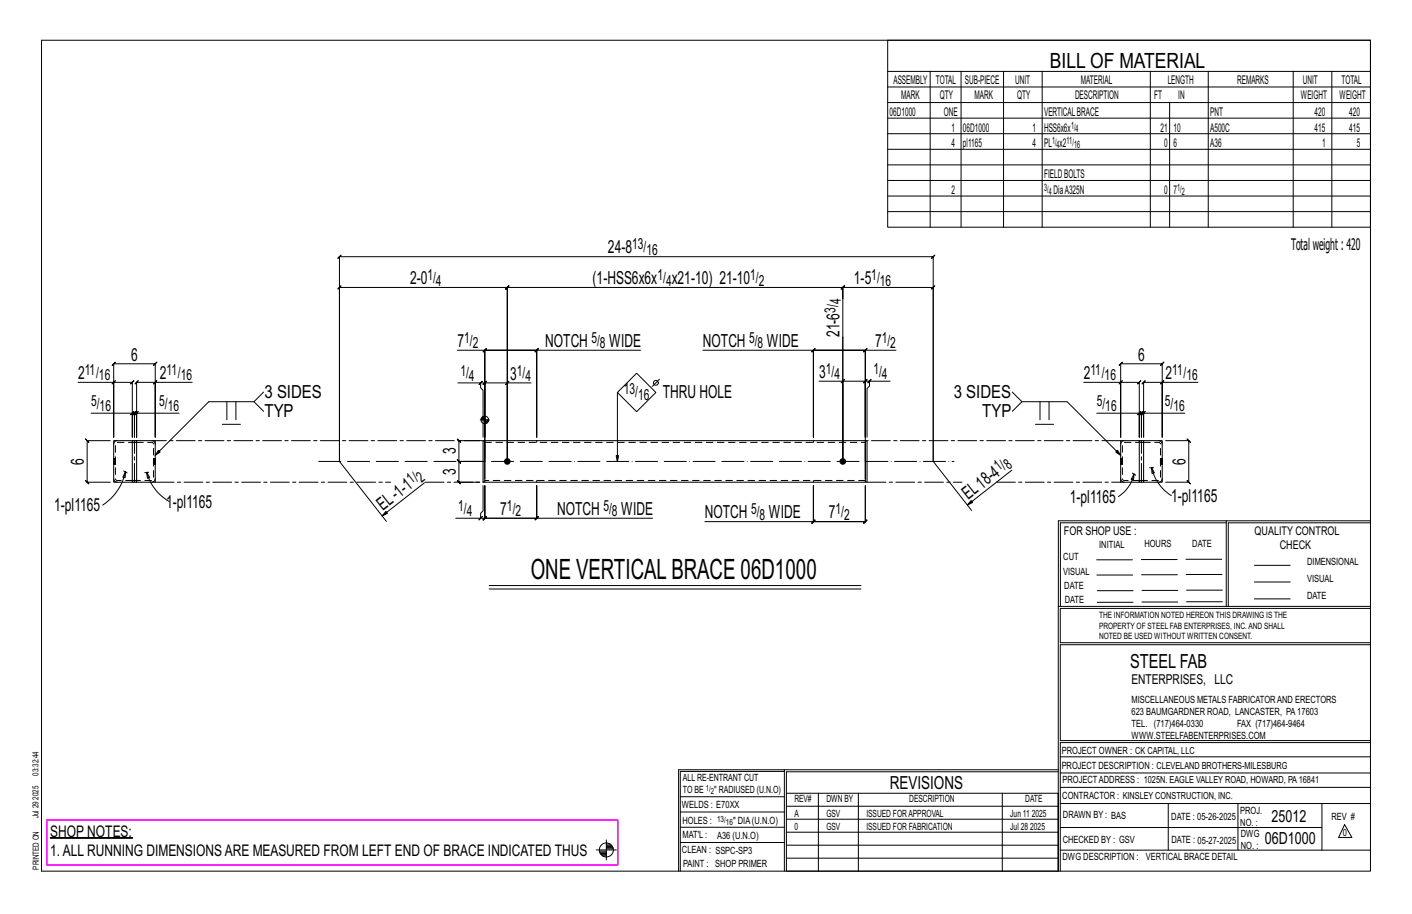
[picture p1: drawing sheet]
<svg xmlns="http://www.w3.org/2000/svg" width="432mm" height="279mm" viewBox="0 0 432 279" stroke-linecap="round" stroke-linejoin="round" font-family="sans-serif">
<g fill="#000" stroke="#000" stroke-width=".31">
<path d="M15.4 256.1h25.2v.1h-25.2z"/>
<circle cx="155.1" cy="141.1" r=".86"/>
<circle cx="257.7" cy="141.1" r=".86"/>
</g>
<g fill="none" stroke="#000" stroke-width=".31">
<path d="M12.7 12.3h406.4v254h-406.4zM271.5 12.3h147.6v57.2h-147.6zM271.5 21.8h147.6M271.5 26.6h147.6M271.5 31.4h147.6M271.5 36.1h147.6M284.5 21.8v47.7M293.9 21.8v47.7M306.9 21.8v47.7M318.7 21.8v47.7M351.8 21.8v47.7M357.7 31.4v38.1"/>
<path d="M369.5 21.8v47.7M395.5 21.8v47.7M407.3 21.8v47.7M271.5 40.9h147.6M271.5 45.6h147.6M271.5 50.4h147.6M271.5 55.2h147.6M271.5 59.9h147.6M271.5 64.7h147.6M257.7 91.3v49.8v-24.6h-7.2M23.9 116.9h10.9v16.7v-22.4l-.5 .5 1-1-.5 .5h12.7l-.5 .5 1-1-.5 .5v22.4v-16.7h11.3M34.8 116.9l-.5 .5 1-1z"/>
<path d="M34.8 116.9h5.7l-.5 .5 1-1-.5 .5v16.7v-7.3h-12.6M47.5 116.9h-5.7l.5-.5-1 1 .5-.5v16.7v-7.3h13M48 116.4l-1 1zM80.6 119.9l-2.9 2.9h-13.9l-16.3 16.4 .9-1.5 .6 .5-1.5 1M139.9 107.1h8.4v26.5v-26.5M140 117h7v1.5l.7 .8v14.3M146.5 117.5l1-1zM147 117h1.3l-.5 .5 1-1-.5 .5v16.6M148.3 107.1l-.5 .5 1-1zM148.3 107.1l.5-.5-1 1zM154.6 117.5l1-1zM155.1 117h-6.8l.5-.5-1 1 .5-.5v24.1"/>
<path d="M162.4 117h-7.3v24.1M164.1 107.1l.5-.5-1 1zM164.1 107.1h-15.8h15.8l-.5 .5 1-1-.5 .5v26.5v-26.5h31.8M188.8 120l5.9-5.9 5.9 5.9-5.9 5.9zM188.8 120v21.1l-.4-1.8h.8l-.4 1.8M201.7 115.9l-2.2 2.2M215 107.1h33.7v26.5v-26.5l-.5 .5 1-1-.5 .5h15.9h-15.9M249.2 106.6l-1 1zM257.2 117l1-1zM257.7 103.1v38zM257.7 116.5h6.9l-.5 .5 1-1-.5 .5v24.6M264.6 107.1l.5-.5-1 1z"/>
<path d="M264.6 107.1l-.5 .5 1-1zM264.6 107.1v26.5v-26.5h9.4M265.9 116.5l.5-.5-1 1zM265.9 116.5h-1.3l.5-.5-1 1 .5-.5v17.1M272.2 116.5h-6.3v1.5l-.8 .8v14.8M309.6 119.9l2.9 2.9h13.8l16.4 16.4-1.5-1 .5-.5 1 1.5M331.4 116.9h11.3v16.7v-22.4l-.5 .5 1-1-.5 .5h12.7l-.5 .5 1-1-.5 .5v22.4v-16.7h10.9M342.7 116.9l.5-.5-1 1zM342.7 116.9h5.7l-.5 .5 1-1-.5 .5v16.7v-7.3h-13M355.4 116.9l.5-.5-1 1zM355.4 116.9h-5.7l.5-.5-1 1 .5-.5v16.7v-7.3h12.6M33.7 134.7h-7l-.5-.5 1 1-.5-.5v12.7l-.5-.5 1 1-.5-.5h7"/>
<path d="M40 126.8l1-1zM40.5 126.3h.6l-.5 .5 1-1-.5 .5v7.3v-7.3l-.5 .5 1-1-.5 .5h.7M41.8 126.3l.5-.5-1 1zM68 129.7h5.5M69.4 122.8v5.5M72.1 122.8v5.5M77.7 122.8l2.9 2.9M146.7 134.7h-6.4l-.5-.5 1 1-.5-.5v6.4l-.5-.5 1 1-.5-.5h8h-8l-.5-.5 1 1-.5-.5v6.3l-.5-.5 1 1-.5-.5h6.4M146.9 128.4h2.8M147.2 127.9v.5M147.4 127.6v.8M147.6 127.4v1"/>
<path d="M147.8 127.3v1.1M148 127.2v1.2M148.3 127v13M148.5 128.4v1.1M148.7 128.4v1M148.9 128.4v.9M149.1 128.4v.8M149.3 128.4v.4M312.5 122.8l-2.9 2.9M316.7 129.7h5.5M318 122.8v5.5M320.8 122.8v5.5"/>
<path d="M348.4 126.3l-.5 .5 1-1zM348.4 126.3h.7l-.5 .5 1-1-.5 .5v7.3v-7.3l-.5 .5 1-1-.5 .5h.6M349.7 126.3l.5-.5-1 1zM356.5 134.7h7l-.5-.5 1 1-.5-.5v12.7l-.5-.5 1 1-.5-.5h-7M37.9 143.9l.5 .4M38.4 144.3l-.1 1.8-.8-.2zM38.4 144.3a16 16 0 0 1-7 10.1M38.4 144.3l.5 .3M44.9 144.4l.9 1.6-.7 .2zM44.9 144.4a14.7 14.7 0 0 0 6.8 8.9M44.9 144.4h-.6M45.5 144.4h-.6"/>
<path d="M103.8 141.1v-62.6l-.5 .5 1-1-.5 .5h181.6l-.5 .5 1-1-.5 .5v62.6M103.8 141.1v-53.2l-.5 .5 1-1-.5 .5h51.3l-.5 .5 1-1-.5 .5v53.2v-53.2l-.5 .5 1-1-.5 .5h102.6l-.5 .5 1-1-.5 .5v3.4v-3.4l-.5 .5 1-1-.5 .5h27.7l-.5 .5 1-1-.5 .5v53.2M103.8 141.1l14.4 18.3M129.8 147.6l-12.9 10.1 1.1-1.4 .5 .6-1.6 .8M146.5 158.9l1-1zM147.7 148.5v7.7l-.7 .7v1.5h-7.6M148.3 148.5v9.9l-.5 .5 1-1-.5 .5h15.8l-.5 .5 1-1-.5 .5v-9.9v9.9h35.4M148.3 148.5v9.9l-.5 .5 1-1-.5 .5h15.8M148.3 148.5v9.9l.5-.5-1 1 .5-.5h-1.3M163.6 158.9l1-1zM215.6 159.5h33.1v-11v11l-.5 .5 1-1-.5 .5h15.9l-.5 .5 1-1-.5 .5v-11v11l.5-.5-1 1 .5-.5h-15.9M249.2 159l-1 1z"/>
<path d="M285.4 141.1l11.7 15M309.4 143.7l-13.6 10.7 1.2-1.4 .4 .6-1.6 .8M346.3 144.6l.5 .3M346.8 144.9l-.2 1.8-.7-.2zM346.8 144.9a10.9 10.9 0 0 1-4.8 6.9M346.8 144.9l.5 .4M351.6 142.9l.6 .1M352.2 143l.8 1.5-.7 .3zM352.2 143a13.7 13.7 0 0 0 6 8.5M352.2 143h.6M375 159.8h-50.7v25.6M375 159.2h-51.3l-.1 107.1"/>
<path d="M419.1 159.2h-44.1v26.2M419.1 159.8h-43.5v25.6M149.6 179h113.7M335.4 171.1h10.9M335.4 175.8h11M349 171h11M349.1 175.7h11M362.7 171h10.9M362.7 175.6h11M383.6 172.8h11M383.6 177.9h11M149.6 180.1h113.7"/>
<path d="M323.7 185.4h95.4M335.5 184.1h11M335.5 180.6h11M349.2 184h11M349.2 180.5h11M362.9 180.4h10.9M362.9 184h10.9M383.6 183.1h11M419.1 186h-94.9v10.5h94.9M419.1 197.1h-94.9v29.3h94.9v.6h-94.9v39.3M239.9 235.8h-31.9v30.5M239.9 235.3h-32.4v31"/>
<path d="M323.6 235.3h-83.7v31M323.6 235.9h-83.1v6.6M324.2 236.3h94.9M324.2 231.4h94.9M182.4 259.8h6.1M185.4 256.8v6.1M185.4 258.7h1.9M185.4 258.4h1.6M185.4 259.5h2.1M185.4 259.1h2M185.4 258h1.2M208 252.9h31.9"/>
<path d="M208 257.5h31.9M208 243.6h31.9M208 248.2h31.9M240.5 242.5h83.1v23.8h-83.1zM240.5 258.4h83.1M240.5 254.4h83.1M240.5 250.4h83.1M240.5 246.5h83.1M250.3 242.5v23.8M262.5 242.5v23.8M306.5 242.5v23.8M324.2 253h80.1"/>
<path d="M324.2 245.6h94.9M324.2 259.9h94.9M324.2 240.7h94.9M357.3 245.6v14.3M378.6 245.6v14.3M404.3 245.6v14.3M411.2 252.1l2.2 3.9h-4zM183.3 260.2h2.1M183.4 260.5h2M183.5 260.9h1.9M183.8 261.3h1.6M184.3 261.6h1.1"/>
<path d="M240.5 262.3h83.1"/>
<circle cx="200.6" cy="117" r=".74"/>
<circle cx="148.3" cy="128.4" r="1.16"/>
<circle cx="185.4" cy="259.8" r="2.14"/>
</g>
<path d="M14.3 250.7h174.6v13.7h-174.6z" fill="none" stroke="#f0f" stroke-width=".5"/>
<g fill="none" stroke="#000" stroke-width=".32">
<path d="M34.8 134.7h5.7v12.7h-5.7zM40.5 134.7h1.2M41.7 135.2h.1M41.8 134.7h5.7v12.7h-5.7zM41.8 134.7l-.1 .5h-1.2M147.7 134.7h.6v12.7h-.6zM148.3 135.8v10.5M148.3 134.7h116.3M264.6 135.8v10.5M264.6 134.7h.5v12.7h-.5zM342.7 134.7h5.7v12.7h-5.7zM348.4 134.7h.1"/>
<path d="M348.5 135.2h1.2M349.7 134.7h5.7v12.7h-5.7zM349.7 134.7h-1.2l-.1 .5M34.8 141.9h.1M34.8 140.2h.1M35.3 141.9h.1M35.3 140.2h.1M40.5 147.4h1.3M40.5 146.9h1.2M41.8 146.9l-.1 .5M46.9 141.9h.1M46.9 140.2h.1"/>
<path d="M47.5 141.9h.1M47.5 140.2h.1M148.3 147.4h116.3M342.7 141.9h.1M342.7 140.2h.1M343.2 141.9h.1M343.2 140.2h.1M348.4 146.9h1.3M348.5 146.9l-.1 .5M348.5 147.4h1.2M354.9 141.9h.1M354.9 140.2h.1"/>
<path d="M355.4 141.9h.1M355.4 140.2h.1"/>
</g>
<g fill="none" stroke="#000" stroke-width=".31" stroke-dasharray="2 1.4">
<path d="M35.8 134.7a1.06 1.06 0 0 0-1 1.1M41.8 135.2h4.6l.4 .2 .1 .4v10.8l-.5 .3h-4.6M47.5 135.8a1.06 1.06 0 0 0-1.1-1.1M148.3 135.2h116.3M164.1 134.7v.5M248.7 135.2v-.5M343.8 134.7a1.06 1.06 0 0 0-1.1 1.1M349.7 135.2h4.7l.3 .2 .2 .4-.1 10.8-.4 .3h-4.7M355.4 135.8a1.06 1.06 0 0 0-1-1.1M34.8 140.7h.5v.4h-.5zM34.8 140.7v-.3h.5v.3M34.8 140.4v-.1h.5v.1"/>
<path d="M34.8 140.3v-.1M34.8 141.9h.1M34.8 141.7v.2h.5M34.8 141.4v.3h.5v.2M34.8 141.1v.3h.5v.3M34.8 146.3a1.06 1.06 0 0 0 1 1.1M34.8 141.9h.5M35.3 140.2h-.5M35.3 140.2v.1M35.3 141.1v.3M40.5 146.9h-4.7l-.3-.2-.2-.4v-10.7l.5-.4h4.7M46.4 147.4a1.06 1.06 0 0 0 1.1-1.1"/>
<path d="M46.9 141.1h.6v.3h-.6zM46.9 141.9h.1M46.9 141.1v-.4M46.9 141.9h.6M47.5 140.2h-.6M47.5 141.4v.3h-.6v-.3M47.5 141.7v.2h-.6v-.2M47.5 141.9h.1M47.5 140.2v.1M47.5 140.4v-.1l-.6-.1M47.5 140.7v-.3h-.6v-.1M47.5 141.1v-.4h-.6v-.3"/>
<path d="M164.1 146.9v.5M248.7 147.4v-.5M264.6 146.9h-116.3M342.7 140.7h.6v.4h-.6zM342.7 140.7v-.3h.6v.3M342.7 140.4v-.1h.6v.1M342.7 140.3v-.1M342.7 141.9h.1M342.7 141.7v.2h.6M342.7 141.4v.3h.6v.2M342.7 141.1v.3h.6v.3M342.7 146.3a1.06 1.06 0 0 0 1.1 1.1"/>
<path d="M342.7 141.9h.5M343.2 140.2h-.5M343.3 140.2v.1M343.3 141.1v.3M348.4 146.9h-4.6l-.4-.2-.2-.4 .1-10.7 .5-.4h4.6M354.4 147.4a1.06 1.06 0 0 0 1-1.1M354.9 141.1h.5v.3h-.5zM354.9 141.9h.1M354.9 141.1v-.4M354.9 141.9h.5M355.4 140.2h-.5M355.4 141.4v.3h-.5v-.3"/>
<path d="M355.4 141.7v.2h-.5v-.2M355.4 141.9h.1M355.4 140.2v.1M355.4 140.4v-.1l-.5-.1M355.4 140.7v-.3h-.5v-.1M355.4 141.1v-.4h-.5v-.3"/>
</g>
<path d="M97.5 141.1h194.2" fill="none" stroke="#000" stroke-width=".31" stroke-dasharray="6.8 1 0 1"/>
<path d="M147.7 134.7h-100.2M342.7 134.7h-77.6M41.1 147.4v-12.7M47.5 147.4h72M130 147.4h17.7M265.1 147.4h29.1M304.7 147.4h38M349.1 147.4v-12.7" fill="none" stroke="#000" stroke-width=".31" stroke-dasharray="5.8 1 1 1"/>
<text font-size="8.6" x="162.3" y="177">ONE VERTICALBRACE 06D1000</text>
<text font-size="6.4" x="321.1" y="20.7">BILL OF MATERIAL</text>
<text font-size="5.9" x="345.6" y="204.1">STEEL FAB</text>
<g font-size="5.5">
<text x="185.9" y="77.5">24-8</text>
<text x="125.4" y="86.9">2-0</text>
<text x="181.2" y="86.9">(1-HSS6x6x</text>
<text x="205.4" y="86.9">x21-10) 21-10</text>
<text x="261.1" y="86.9">1-5</text>
<text x="139.9" y="106.1">7</text>
<text x="166.7" y="106.1">NOTCH</text>
<text x="186.3" y="106.1">WIDE</text>
<text x="215" y="106.1">NOTCH</text>
<text x="234.5" y="106.1">WIDE</text>
<text x="256.7" y="103.1" transform="rotate(-90 256.7 103.1)">21-6</text>
<text x="267.6" y="106.1">7</text>
<text x="40.1" y="110.2">6</text>
<text x="348" y="110.2">6</text>
<text x="23.9" y="115.9">2</text>
<text x="48.9" y="115.9">2</text>
<text x="156" y="116.1">3</text>
<text x="250.5" y="115.5">3</text>
<text x="331.4" y="115.9">2</text>
<text x="356.4" y="115.9">2</text>
<text x="80.9" y="121.8">3 SIDES</text>
<text x="202.7" y="121.7">THRU HOLE</text>
<text x="291.6" y="121.8">3 SIDES</text>
<text x="80.9" y="127.3">TYP</text>
<text x="300.4" y="127.3">TYP</text>
<text x="25.7" y="142.1" transform="rotate(-90 25.7 142.1)">6</text>
<text x="139.3" y="138.9" transform="rotate(-90 139.3 138.9)">3</text>
<text x="362.5" y="142.1" transform="rotate(-90 362.5 142.1)">6</text>
<text x="139.3" y="145.3" transform="rotate(-90 139.3 145.3)">3</text>
<text x="50.8" y="155.1">1-pl1165</text>
<text x="296" y="153" transform="rotate(-38 296 153)">EL18-4</text>
<text x="327.1" y="153.7">1-pl1165</text>
<text x="358.2" y="153.5">1-pl1165</text>
<text x="16.5" y="156.3">1-pl1165</text>
<text x="117.1" y="156.3" transform="rotate(-38 117.1 156.3)">EL-1-1</text>
<text x="153" y="157.4">7</text>
<text x="170.4" y="157.4">NOTCH</text>
<text x="189.9" y="157.4">WIDE</text>
<text x="215.6" y="158.5">NOTCH</text>
<text x="235.1" y="158.5">WIDE</text>
<text x="253.5" y="158.5">7</text>
<text x="272.2" y="241.1">REVISIONS</text>
</g>
<g font-size="5.1">
<text x="388.9" y="251.3">25012</text>
<text x="386.8" y="258.1">06D1000</text>
</g>
<g font-size="4.9">
<text x="394.8" y="76.4">Totalweight : 420</text>
<text x="15.4" y="255.8">SHOP NOTES:</text>
<text x="15.4" y="261.6">1.ALL RUNNING DIMENSIONSARE MEASURED FROM LEFT END OF BRACE INDICATED THUS</text>
</g>
<g font-size="4.7">
<text x="193.3" y="76.2">13/</text>
<text x="197.7" y="77.9">16</text>
<text x="130.7" y="85.6">1/</text>
<text x="133.3" y="87.3">4</text>
<text x="201.1" y="85.6">1/</text>
<text x="203.7" y="87.3">4</text>
<text x="229.4" y="85.6">1/</text>
<text x="232" y="87.3">2</text>
<text x="266.5" y="85.6">1/</text>
<text x="269.1" y="87.3">16</text>
<text x="255.5" y="95.7" transform="rotate(-90 255.5 95.7)">3/</text>
<text x="257.2" y="93.1" transform="rotate(-90 257.2 93.1)">4</text>
<text x="141.9" y="104.8">1/</text>
<text x="144.6" y="106.5">2</text>
<text x="180.9" y="104.8">5/</text>
<text x="183.5" y="106.5">8</text>
<text x="229.1" y="104.8">5/</text>
<text x="231.7" y="106.5">8</text>
<text x="269.6" y="104.8">1/</text>
<text x="272.3" y="106.5">2</text>
<text x="25.9" y="114.6">11/</text>
<text x="30.3" y="116.3">16</text>
<text x="50.9" y="114.6">11/</text>
<text x="55.3" y="116.3">16</text>
<text x="140.8" y="114.8">1/</text>
<text x="143.4" y="116.5">4</text>
<text x="158.1" y="114.8">1/</text>
<text x="160.7" y="116.5">4</text>
<text x="252.5" y="114.3">1/</text>
<text x="255.2" y="116">4</text>
<text x="267.1" y="114.3">1/</text>
<text x="269.7" y="116">4</text>
<text x="333.5" y="114.6">11/</text>
<text x="337.8" y="116.3">16</text>
<text x="358.5" y="114.6">11/</text>
<text x="362.8" y="116.3">16</text>
<text x="27.9" y="124.1">5/</text>
<text x="30.5" y="125.7">16</text>
<text x="48.7" y="124.1">5/</text>
<text x="51.3" y="125.7">16</text>
<text x="190.8" y="120.5">13/</text>
<text x="195.1" y="122.2">16</text>
<text x="335.4" y="124.1">5/</text>
<text x="338" y="125.7">16</text>
<text x="356.2" y="124.1">5/</text>
<text x="358.8" y="125.7">16</text>
<text x="308.5" y="143.7" transform="rotate(-38 308.5 143.7)">8</text>
<text x="125.8" y="147.9" transform="rotate(-38 125.8 147.9)">1/</text>
<text x="128.9" y="147.5" transform="rotate(-38 128.9 147.5)">2</text>
<text x="305.4" y="144" transform="rotate(-38 305.4 144)">1/</text>
<text x="140.1" y="156.2">1/</text>
<text x="142.7" y="157.8">4</text>
<text x="155" y="156.2">1/</text>
<text x="157.7" y="157.8">2</text>
<text x="184.5" y="156.2">5/</text>
<text x="187.1" y="157.8">8</text>
<text x="229.7" y="157.2">5/</text>
<text x="232.3" y="158.9">8</text>
<text x="255.5" y="157.2">1/</text>
<text x="258.1" y="158.9">2</text>
</g>
<text font-size="4.2" x="346" y="209.1">ENTERPRISES, LLC</text>
<g font-size="3.7">
<text x="273.2" y="25.6">ASSEMBLY</text>
<text x="286.2" y="25.6">TOTAL</text>
<text x="295.1" y="25.6">SUB-PIECE</text>
<text x="310.4" y="25.6">UNIT</text>
<text x="330.5" y="25.6">MATERIAL</text>
<text x="357.1" y="25.6">LENGTH</text>
<text x="378.3" y="25.6">REMARKS</text>
<text x="398.4" y="25.6">UNIT</text>
<text x="410.2" y="25.6">TOTAL</text>
<text x="272.1" y="35.5">06D1000</text>
<text x="275.6" y="30.4">MARK</text>
<text x="287.4" y="30.4">QTY</text>
<text x="288.6" y="35.5">ONE</text>
<text x="298" y="30.4">MARK</text>
<text x="311" y="30.4">QTY</text>
<text x="319.3" y="35.5">VERTICALBRACE</text>
<text x="328.7" y="30.4">DESCRIPTION</text>
<text x="353" y="30.4">FT</text>
<text x="360.3" y="30.4">IN</text>
<text x="370.1" y="35.5">PNT</text>
<text x="397.8" y="30.4">WEIGHT</text>
<text x="402" y="35.5">420</text>
<text x="409.6" y="30.4">WEIGHT</text>
<text x="412.6" y="35.5">420</text>
<text x="290.9" y="40.2">1</text>
<text x="294.5" y="40.2">06D1000</text>
<text x="315.8" y="40.2">1</text>
<text x="319.3" y="40.2">HSS6x6x</text>
<text x="354.9" y="40.2">21</text>
<text x="358.9" y="40.2">10</text>
<text x="370.1" y="40.2">A500C</text>
<text x="402" y="40.2">415</text>
<text x="412.6" y="40.2">415</text>
<text x="290.9" y="45">4</text>
<text x="294.5" y="45">pl1165</text>
<text x="315.8" y="45">4</text>
<text x="319.3" y="45">PL x2</text>
<text x="356" y="45">0</text>
<text x="358.9" y="45">6</text>
<text x="370.1" y="45">A36</text>
<text x="404.3" y="45">1</text>
<text x="415" y="45">5</text>
<text x="290.9" y="59.3">2</text>
<text x="319.3" y="54.5">FIELDBOLTS</text>
<text x="322.2" y="59.3">DiaA325N</text>
<text x="356" y="59.3">0</text>
<text x="358.9" y="59.3">7</text>
<text x="325.3" y="163.4">FOR SHOP USE :</text>
<text x="383.7" y="163.4">QUALITY CONTROL</text>
<text x="391.4" y="167.8">CHECK</text>
</g>
<g font-size="3.1">
<text x="327.5" y="39.4">1/</text>
<text x="328.9" y="40.5">4</text>
<text x="321.7" y="44.1">1/</text>
<text x="323.1" y="45.3">4</text>
<text x="326.1" y="44.1">11/</text>
<text x="328.5" y="45.3">16</text>
<text x="319.3" y="58.4">3/</text>
<text x="320.7" y="59.5">4</text>
<text x="360" y="58.4">1/</text>
<text x="361.4" y="59.5">2</text>
<text x="336.2" y="167.4">INITIAL</text>
<text x="350" y="167.1">HOURS</text>
<text x="364.6" y="167.2">DATE</text>
<text x="325.2" y="171.3">CUT</text>
<text x="399.8" y="172.8">DIMENSIONAL</text>
<text x="325.1" y="175.8">VISUAL</text>
<text x="399.8" y="177.9">VISUAL</text>
<text x="325.5" y="180">DATE</text>
<text x="325.7" y="184.4">DATE</text>
<text x="399.8" y="183.1">DATE</text>
<text x="346" y="215">MISCELLANEOUS METALS FABRICATORAND ERECTORS</text>
<text x="346" y="218.6">623 BAUMGARDNER ROAD, LANCASTER, PA17603</text>
<text x="346" y="225.8">WWW.STEELFABENTERPRISES.COM</text>
<text x="346" y="222.2">TEL. (717)464-0330</text>
<text x="378.3" y="222.2">FAX (717)464-9464</text>
<text x="324.7" y="230.5">PROJECT OWNER : CK CAPITAL, LLC</text>
<text x="208.8" y="238.8">ALL RE-ENTRANT CUT</text>
<text x="324.7" y="235.1">PROJECT DESCRIPTION : CLEVELAND BROTHERS-MILESBURG</text>
<text x="324.9" y="239.5">PROJECTADDRESS : 1025N. EAGLE VALLEY ROAD, HOWARD, PA16841</text>
<text x="208.8" y="242.5">TO BE</text>
<text x="218.4" y="242.5">&quot; RADIUSED (U.N.O)</text>
<text x="242.9" y="245.3">REV#</text>
<text x="252.7" y="245.3">DWN BY</text>
<text x="278.1" y="245.3">DESCRIPTION</text>
<text x="313.5" y="245.3">DATE</text>
<text x="324.9" y="244.2">CONTRACTOR : KINSLEY CONSTRUCTION, INC.</text>
<text x="208.5" y="247">WELDS : E70XX</text>
<text x="208.7" y="251.7">HOLES :</text>
<text x="224.2" y="251.8">&quot; DIA(U.N.O)</text>
<text x="242.9" y="249.9">A</text>
<text x="252.7" y="249.9">GSV</text>
<text x="264.9" y="249.9">ISSUED FORAPPROVAL</text>
<text x="309" y="249.9">Jun 11</text>
<text x="315.5" y="249.9">2025</text>
<text x="325.1" y="250">DRAWN BY : BAS</text>
<text x="358.2" y="250.5">DATE : 05-26-2025</text>
<text x="379.3" y="248.9">PROJ.</text>
<text x="407.2" y="250.5">REV #</text>
<text x="208.7" y="256.3">MAT'L :</text>
<text x="219.3" y="256.4">A36 (U.N.O)</text>
<text x="242.9" y="253.8">0</text>
<text x="252.7" y="253.8">GSV</text>
<text x="264.9" y="253.8">ISSUED FOR FABRICATION</text>
<text x="309" y="253.8">Jul 28</text>
<text x="315" y="253.8">2025</text>
<text x="325" y="257.6">CHECKED BY : GSV</text>
<text x="358.3" y="257.7">DATE : 05-27-2025</text>
<text x="379.3" y="252.5">NO. :</text>
<text x="379.5" y="255.9">DWG</text>
<text x="410.6" y="255.5">0</text>
<text x="208.6" y="260.7">CLEAN : SSPC-SP3</text>
<text x="324.9" y="262.9">DWG DESCRIPTION :</text>
<text x="350.4" y="263">VERTICAL BRACE DETAIL</text>
<text x="379.5" y="259.5">NO. :</text>
<text x="208.9" y="265">PAINT : SHOP PRIMER</text>
</g>
<g font-size="2.7">
<text x="336.1" y="189">THE INFORMATION NOTED HEREON THIS DRAWING IS THE</text>
<text x="336.1" y="195.4">NOTED BE USED WITHOUT WRITTEN CONSENT.</text>
<text x="336.1" y="192.2">PROPERTY OF STEEL FAB ENTERPRISES, INC.AND SHALL</text>
</g>
<g font-size="2.6">
<text x="215.9" y="241.8">1/</text>
<text x="217.4" y="242.7">2</text>
<text x="219.3" y="251.1">13/</text>
<text x="222" y="252.1">16</text>
</g>
<g font-size="2.5">
<text x="11.7" y="237.1" transform="rotate(-90 11.7 237.1)">03:32:44</text>
<text x="11.8" y="244.4" transform="rotate(-90 11.8 244.4)">2025</text>
<text x="11.8" y="250.1" transform="rotate(-90 11.8 250.1)">Jul 29</text>
<text x="11.9" y="265.8" transform="rotate(-90 11.9 265.8)">PRINTED ON</text>
</g>
</svg>
